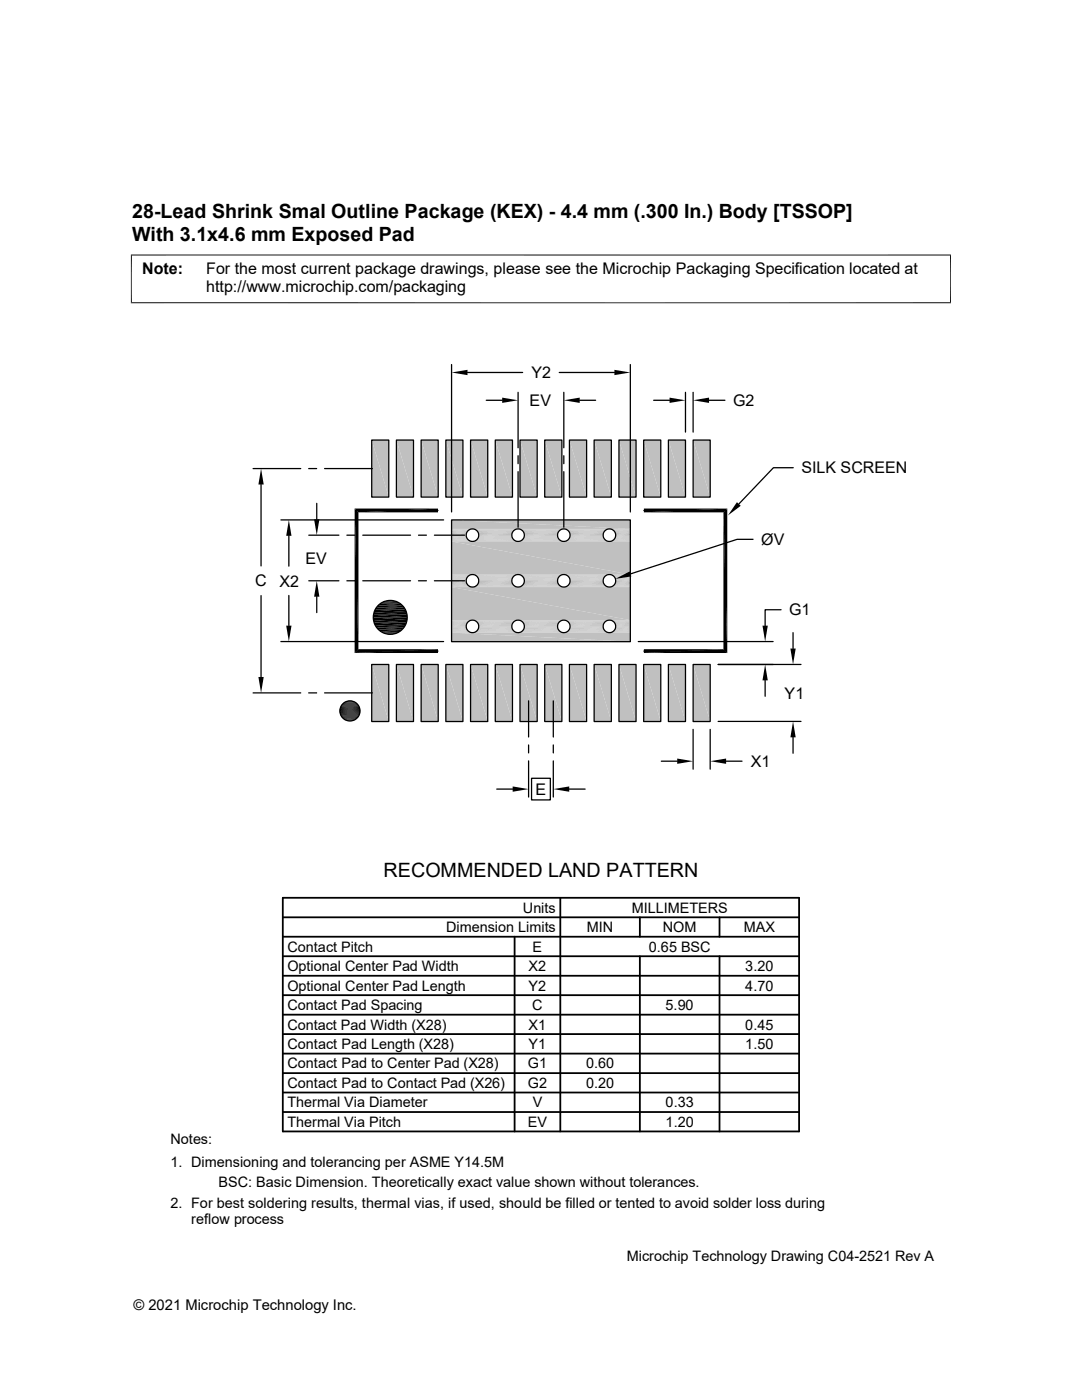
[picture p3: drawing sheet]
<svg xmlns="http://www.w3.org/2000/svg" width="216mm" height="279mm" viewBox="0 0 216 279" stroke-linecap="round" stroke-linejoin="round" font-family="sans-serif">
<g fill="#c0c0c0">
<path d="M138.3 87.8l3.4 11.4h-3.4z"/>
<path d="M138.3 87.8h3.4v11.4z"/>
<path d="M133.4 87.8l3.4 11.4h-3.4z"/>
<path d="M133.4 87.8h3.4v11.4z"/>
<path d="M128.4 87.8l3.4 11.4h-3.4z"/>
<path d="M128.4 87.8h3.4v11.4z"/>
<path d="M123.5 87.8l3.4 11.4h-3.4z"/>
<path d="M123.5 87.8h3.4v11.4z"/>
<path d="M118.6 87.8l3.4 11.4h-3.4z"/>
<path d="M118.6 87.8h3.4v11.4z"/>
<path d="M113.6 87.8l3.5 11.4h-3.5z"/>
<path d="M113.6 87.8h3.5v11.4z"/>
<path d="M108.7 87.8l3.4 11.4h-3.4z"/>
<path d="M108.7 87.8h3.4v11.4z"/>
<path d="M103.8 87.8l3.4 11.4h-3.4z"/>
<path d="M103.8 87.8h3.4v11.4z"/>
<path d="M98.8 87.8l3.5 11.4h-3.5z"/>
<path d="M98.8 87.8h3.5v11.4z"/>
<path d="M93.9 87.8l3.4 11.4h-3.4z"/>
<path d="M93.9 87.8h3.4v11.4z"/>
<path d="M89 87.8l3.4 11.4h-3.4z"/>
<path d="M89 87.8h3.4v11.4z"/>
<path d="M84 87.8l3.4 11.4h-3.4z"/>
<path d="M84 87.8h3.4v11.4z"/>
<path d="M79.1 87.8l3.4 11.4h-3.4z"/>
<path d="M79.1 87.8h3.4v11.4z"/>
<path d="M74.2 87.8l3.4 11.4h-3.4z"/>
<path d="M74.2 87.8h3.4v11.4z"/>
<path d="M138.3 132.6l3.4 11.4h-3.4z"/>
<path d="M138.3 132.6h3.4v11.4z"/>
<path d="M133.4 132.6l3.4 11.4h-3.4z"/>
<path d="M133.4 132.6h3.4v11.4z"/>
<path d="M128.4 132.6l3.4 11.4h-3.4z"/>
<path d="M128.4 132.6h3.4v11.4z"/>
<path d="M123.5 132.6l3.4 11.4h-3.4z"/>
<path d="M123.5 132.6h3.4v11.4z"/>
<path d="M118.6 132.6l3.4 11.4h-3.4z"/>
<path d="M118.6 132.6h3.4v11.4z"/>
<path d="M113.6 132.6l3.5 11.4h-3.5z"/>
<path d="M113.6 132.6h3.5v11.4z"/>
<path d="M108.7 132.6l3.4 11.4h-3.4z"/>
<path d="M108.7 132.6h3.4v11.4z"/>
<path d="M103.8 132.6l3.4 11.4h-3.4z"/>
<path d="M103.8 132.6h3.4v11.4z"/>
<path d="M98.8 132.6l3.5 11.4h-3.5z"/>
<path d="M98.8 132.6h3.5v11.4z"/>
<path d="M93.9 132.6l3.4 11.4h-3.4z"/>
<path d="M93.9 132.6h3.4v11.4z"/>
<path d="M89 132.6l3.4 11.4h-3.4z"/>
<path d="M89 132.6h3.4v11.4z"/>
<path d="M84 132.6l3.4 11.4h-3.4z"/>
<path d="M84 132.6h3.4v11.4z"/>
<path d="M79.1 132.6l3.4 11.4h-3.4z"/>
<path d="M79.1 132.6h3.4v11.4z"/>
<path d="M74.2 132.6l3.4 11.4h-3.4z"/>
<path d="M74.2 132.6h3.4v11.4z"/>
<path d="M90.1 103.8l35.7 1.8h-35.7z"/>
<path d="M90.1 103.8h35.7v1.8z"/>
</g>
<g fill="none" stroke="#c0c0c0" stroke-width=".2">
<path d="M90.1 105.6h4.1M90.1 105.6h3.8M90.1 105.7h3.6M90.1 105.9h3.4M90.1 106.1h3.2M90.1 106.2h3.1M90.1 107.6h3.2M90.1 107.7h3.4M90.1 107.9h3.6M90.1 108h3.8M90.1 108h4.1M94.4 105.6h8.9"/>
<path d="M94.4 108h8.9M94.6 108h8.4M94.6 105.6h8.4M94.8 105.7h8M94.8 107.9h8M95 105.9h7.6M95 107.7h7.6M95.2 107.6h7.3M95.2 106.1h7.3M95.3 106.2h7M103.5 105.6h8.9M103.5 108h8.9"/>
<path d="M103.7 105.6h8.4M103.7 108h8.4M103.9 105.7h8M103.9 107.9h8M104.1 107.7h7.6M104.1 105.9h7.6M104.3 106.1h7.3M104.3 107.6h7.3M104.5 106.2h6.9M112.6 108h8.9M112.6 105.6h8.9M112.8 105.6h8.5"/>
<path d="M112.8 108h8.5M113.1 105.7h8M113.1 107.9h8M113.2 105.9h7.6M113.2 107.7h7.6M113.4 107.6h7.3M113.4 106.1h7.3M113.6 106.2h6.9M121.7 105.6h4.1M121.7 108h4.1M121.9 105.6h3.9M121.9 108h3.9"/>
<path d="M122.2 107.9h3.6M122.2 105.7h3.6M122.4 105.9h3.4M122.4 107.7h3.4M122.5 106.1h3.3M122.5 107.6h3.3M122.7 106.2h3.1"/>
</g>
<g fill="none" stroke="#c0c0c0" stroke-width=".23">
<path d="M90.1 106.5h3M90.1 106.7h2.9M90.1 106.9h2.9M95.4 106.5h6.8M95.5 106.9h6.7M95.5 106.7h6.7M104.6 106.5h6.7M104.6 106.7h6.7M104.6 106.9h6.7M113.7 106.5h6.7M113.7 106.9h6.7M113.7 106.7h6.7"/>
<path d="M122.8 106.5h3M122.8 106.9h3M122.8 106.7h3"/>
</g>
<path d="M90.1 107.1h3M90.1 107.4h3.1M95.3 107.4h7M95.4 107.1h6.8M104.5 107.4h6.9M104.6 107.1h6.7M113.6 107.4h6.9M113.7 107.1h6.7M122.7 107.4h3.1M122.8 107.1h3" fill="none" stroke="#c0c0c0" stroke-width=".21"/>
<g fill="#c0c0c0">
<path d="M90.1 108.1l35.7 6.6h-35.7z"/>
<path d="M90.1 108.1h35.7v6.6z"/>
</g>
<g fill="none" stroke="#c0c0c0" stroke-width=".2">
<path d="M90.1 114.7h4.1M90.1 114.7h3.8M90.1 114.9h3.6M90.1 115h3.4M90.1 115.2h3.2M90.1 116.7h3.2M90.1 116.8h3.4M90.1 117h3.6M90.1 117.1h3.8M90.1 117.1h4.1M94.4 114.7h8.9M94.4 117.1h8.9"/>
<path d="M94.6 117.1h8.4M94.6 114.7h8.4M94.8 114.9h8M94.8 117h8M95 115h7.6M95 116.8h7.6M95.2 116.7h7.3M95.2 115.2h7.3M103.5 114.7h8.9M103.5 117.1h8.9M103.7 114.7h8.4M103.7 117.1h8.4"/>
<path d="M103.9 114.9h8M103.9 117h8M104.1 116.8h7.6M104.1 115h7.6M104.3 115.2h7.3M104.3 116.7h7.3M112.6 117.1h8.9M112.6 114.7h8.9M112.8 114.7h8.5M112.8 117.1h8.5M113.1 114.9h8M113.1 117h8"/>
<path d="M113.2 115h7.6M113.2 116.8h7.6M113.4 116.7h7.3M113.4 115.2h7.3M121.7 114.7h4.1M121.7 117.1h4.1M121.9 114.7h3.9M121.9 117.1h3.9M122.2 117h3.6M122.2 114.9h3.6M122.4 115h3.4M122.4 116.8h3.4"/>
<path d="M122.5 115.2h3.3M122.5 116.7h3.3"/>
</g>
<g fill="none" stroke="#c0c0c0" stroke-width=".21">
<path d="M90.1 115.4h3.1M90.1 115.6h3M90.1 116.2h3M90.1 116.5h3.1M95.3 115.4h7M95.3 116.5h7M95.4 116.2h6.8M95.4 115.6h6.8M104.5 116.5h6.9M104.5 115.4h6.9M104.6 116.2h6.7M104.6 115.6h6.7"/>
<path d="M113.6 115.4h6.9M113.6 116.5h6.9M113.7 116.2h6.7M113.7 115.6h6.7M122.7 116.5h3.1M122.7 115.4h3.1M122.8 116.2h3M122.8 115.6h3"/>
</g>
<path d="M90.1 115.8h2.9M90.1 116h2.9M95.5 116h6.7M95.5 115.8h6.7M104.6 115.8h6.7M104.6 116h6.7M113.7 116h6.7M113.7 115.8h6.7M122.8 116h3M122.8 115.8h3" fill="none" stroke="#c0c0c0" stroke-width=".23"/>
<g fill="#c0c0c0">
<path d="M90.1 117.2l35.7 6.6h-35.7z"/>
<path d="M90.1 117.2h35.7v6.6z"/>
</g>
<g fill="none" stroke="#c0c0c0" stroke-width=".2">
<path d="M90.1 123.8h4.1M90.1 123.8h3.8M90.1 124h3.6M90.1 124.1h3.4M90.1 124.3h3.2M90.1 125.6h3.1M90.1 125.8h3.2M90.1 125.9h3.4M90.1 126.1h3.6M90.1 126.2h3.8M90.1 126.2h4.1M94.4 123.8h8.9"/>
<path d="M94.4 126.2h8.9M94.6 126.2h8.4M94.6 123.8h8.4M94.8 124h8M94.8 126.1h8M95 124.1h7.6M95 125.9h7.6M95.2 125.8h7.3M95.2 124.3h7.3M95.3 125.6h7M103.5 123.8h8.9M103.5 126.2h8.9"/>
<path d="M103.7 123.8h8.4M103.7 126.2h8.4M103.9 124h8M103.9 126.1h8M104.1 125.9h7.6M104.1 124.1h7.6M104.3 124.3h7.3M104.3 125.8h7.3M104.5 125.6h6.9M112.6 126.2h8.9M112.6 123.8h8.9M112.8 123.8h8.5"/>
<path d="M112.8 126.2h8.5M113.1 124h8M113.1 126.1h8M113.2 124.1h7.6M113.2 125.9h7.6M113.4 125.8h7.3M113.4 124.3h7.3M113.6 125.6h6.9M121.7 123.8h4.1M121.7 126.2h4.1M121.9 123.8h3.9M121.9 126.2h3.9"/>
<path d="M122.2 126.1h3.6M122.2 124h3.6M122.4 124.1h3.4M122.4 125.9h3.4M122.5 124.3h3.3M122.5 125.8h3.3M122.7 125.6h3.1"/>
</g>
<path d="M90.1 124.5h3.1M90.1 124.7h3M95.3 124.5h7M95.4 124.7h6.8M104.5 124.5h6.9M104.6 124.7h6.7M113.6 124.5h6.9M113.7 124.7h6.7M122.7 124.5h3.1M122.8 124.7h3" fill="none" stroke="#c0c0c0" stroke-width=".21"/>
<g fill="none" stroke="#c0c0c0" stroke-width=".23">
<path d="M90.1 124.9h2.9M90.1 125.1h2.9M90.1 125.4h3M95.4 125.4h6.8M95.5 125.1h6.7M95.5 124.9h6.7M104.6 125.4h6.7M104.6 124.9h6.7M104.6 125.1h6.7M113.7 125.4h6.7M113.7 125.1h6.7M113.7 124.9h6.7"/>
<path d="M122.8 125.4h3M122.8 125.1h3M122.8 124.9h3"/>
</g>
<g fill="#c0c0c0">
<path d="M90.1 126.3l35.7 1.8h-35.7z"/>
<path d="M90.1 126.3h35.7v1.8z"/>
</g>
<g fill="none" stroke="#000" stroke-width=".25">
<path d="M90.1 72.7v29.5M93.3 74.3h11M97 79.9h3.2M103.4 78.3v11.1M111.6 74.3h11M112.5 78.3v11.1M115.7 79.9h3.2M125.8 72.7v29.5M130.4 79.9h3.2M136.8 78.3v7.9M138.3 78.3v7.9M141.5 79.9h3.2"/>
<path d="M50.5 93.5h9.5M52.1 96.7v16.2M61.6 93.5h1.6M64.8 93.5h9.5M74.2 87.8h3.4v11.4h-3.4zM79.1 87.8h3.4v11.4h-3.4zM84 87.8h3.4v11.4h-3.4zM89 87.8h3.4v11.4h-3.4zM93.9 87.8h3.4v11.4h-3.4zM98.8 87.8h3.5v11.4h-3.5zM103.4 91v1.5M103.4 94.1v11.1"/>
<path d="M103.8 87.8h3.4v11.4h-3.4zM108.7 87.8h3.4v11.4h-3.4zM112.5 91v1.5M112.5 94.1v11.1M113.6 87.8h3.5v11.4h-3.5zM118.6 87.8h3.4v11.4h-3.4zM123.5 87.8h3.4v11.4h-3.4zM128.4 87.8h3.4v11.4h-3.4zM133.4 87.8h3.4v11.4h-3.4zM138.3 87.8h3.4v11.4h-3.4zM158.3 93.3h-4l-6.9 7.3M52.1 118.9v16.2"/>
<path d="M56 103.8h32.5M57.6 106.9v6.1M57.6 118.8v6.1M61.6 106.8h6M61.6 115.9h6M63.2 100.5v3.1M63.2 119.1v3.2M69.2 106.8h1.6M69.2 115.9h1.6M72.4 106.8h9.5M72.4 115.9h9.5M83.5 106.8h1.6"/>
<path d="M83.5 115.9h1.6M86.7 106.8h6M86.7 115.9h6M87.4 101.9h-16.3v28h16.3M90.1 103.8h35.7v24.3h-35.7zM128.5 101.9h16.2v28h-16.2M150.3 107.6h-3.2l-21.3 6.9M50.5 138.3h9.5M56 128h32.5M61.6 138.3h1.6M64.8 138.3h9.5M74.2 132.6h3.4v11.4h-3.4z"/>
<path d="M79.1 132.6h3.4v11.4h-3.4zM84 132.6h3.4v11.4h-3.4zM89 132.6h3.4v11.4h-3.4zM93.9 132.6h3.4v11.4h-3.4zM98.8 132.6h3.5v11.4h-3.5zM103.8 132.6h3.4v11.4h-3.4zM105.5 139.9v7.2M108.7 132.6h3.4v11.4h-3.4zM110.4 139.9v7.2M113.6 132.6h3.5v11.4h-3.5zM118.6 132.6h3.4v11.4h-3.4zM123.5 132.6h3.4v11.4h-3.4z"/>
<path d="M127.4 128h26.9M128.4 132.6h3.4v11.4h-3.4zM133.4 132.6h3.4v11.4h-3.4zM138.3 132.6h3.4v11.4h-3.4zM143.3 132.6h16.5M152.7 135.8v3.2M155.9 121.7h-3.2v3.2M158.2 126.3v3.1M99.1 157.5h3.2M105.5 148.7v1.6M105.5 151.8v7.3M106.1 155.3h3.7v4.3h-3.7z"/>
<path d="M110.4 148.7v1.6M110.4 151.8v7.3M113.6 157.5h3.2M132 151.9h3.1M138.3 145.6v7.9M141.7 145.6v7.9M143.3 144h16.5M144.9 151.9h3.2M158.2 147.2v3.1"/>
<circle cx="94.3" cy="106.8" r="1.25"/>
<circle cx="94.3" cy="115.9" r="1.25"/>
<circle cx="103.4" cy="115.9" r="1.25"/>
<circle cx="103.4" cy="106.8" r="1.25"/>
<circle cx="112.5" cy="106.8" r="1.25"/>
<circle cx="112.5" cy="115.9" r="1.25"/>
<circle cx="121.6" cy="106.8" r="1.25"/>
<circle cx="121.6" cy="115.9" r="1.25"/>
<circle cx="77.9" cy="123.2" r="3.4"/>
<circle cx="94.3" cy="125" r="1.25"/>
<circle cx="103.4" cy="125" r="1.25"/>
<circle cx="112.5" cy="125" r="1.25"/>
<circle cx="121.6" cy="125" r="1.25"/>
<circle cx="69.8" cy="141.9" r="2.01"/>
</g>
<g fill="none" stroke="#000" stroke-width=".36">
<path d="M75.5 120.6h4.8M56.4 179.2h103v46.6h-103zM111.8 179.2v46.6M56.4 183.1h103M56.4 186.9h103M56.4 194.7h103M56.4 190.8h103M56.4 198.6h103M102.7 186.9v38.9M127.7 183.1v3.8M127.7 190.8v35M143.6 183.1v3.8"/>
<path d="M143.6 190.8v35M56.4 202.5h103M56.4 206.4h103M56.4 218h103M56.4 210.3h103M56.4 214.2h103M56.4 221.9h103"/>
</g>
<g fill="none" stroke="#000" stroke-width=".2">
<path d="M26.1 50.9h163.7M26.2 50.8v9.7M189.7 50.8v9.7M26.1 60.4h163.7M76.8 119.9h2.1M76.3 126.3h3.1M76.3 120.1h3.1M76.8 126.5h2.1M67.8 141.8h4.1M67.8 142h4.1M67.8 142.2h4M67.8 141.6h4"/>
<path d="M67.8 141.4h4M67.8 142.4h4M67.9 142.5h3.9M67.9 141.2h3.9M67.9 141h3.8M67.9 142.7h3.8M68 142.9h3.6M68 140.9h3.6M68.1 143.1h3.4M68.1 140.7h3.4M68.2 143.2h3.2M68.2 140.6h3.2"/>
<path d="M68.4 143.3h2.9M68.4 140.4h2.9M68.5 140.3h2.6M68.5 143.5h2.6M68.7 140.2h2.3M68.7 143.6h2.3M68.8 143.7h2M68.8 140.1h2"/>
</g>
<g fill="#000">
<path d="M90.1 74.3l3.2-.5v1.1zM100.2 79.4l3.2 .5-3.2 .5zM112.5 79.9l3.2-.5v1zM122.6 73.8l3.2 .5-3.2 .6zM133.6 79.4l3.2 .5-3.2 .5zM138.3 79.9l3.2-.5v1zM52.1 93.5l.5 3.2h-1zM57.6 103.8l.6 3.1h-1.1zM62.7 103.6h1l-.5 3.2zM63.2 115.9l.5 3.2h-1zM70.8 101.5l.7 28.1-.7 .7zM70.8 101.5l.7 .8v27.3z"/>
<path d="M77.3 119.9l1.6 .1zM77.3 119.9h1.1zM71.5 102.3l15.9-.8v.8zM70.8 101.5h16.6l-15.9 .8zM122.8 115.5l2.8-1.5 .4 1zM128.5 102.3l16.6-.8-.7 .8zM128.5 101.5h16.6l-16.6 .8zM147 100.2l.8 .7-2.6 2zM51.6 135.1h1l-.5 3.2zM57.1 124.9h1.1l-.6 3.1zM69 140h1.7zM69.2 140h1.5z"/>
<path d="M69.2 140h1.3zM69.4 139.9l1.1 .1zM69.4 139.9h.9zM69.5 139.9h.8zM69.5 139.9h.6zM70.8 130.3l16.6-.7v.7zM70.8 130.3l.7-.7h15.9zM74.5 123.2l6.7 .5h-6.7zM74.5 123.2h6.8l-.1 .5zM74.5 122.7l6.8 .5h-6.8zM74.5 122.7h6.7l.1 .5zM74.5 123.7l6.6 .5h-6.4z"/>
<path d="M74.5 123.7h6.7l-.1 .5zM74.7 122.2l6.5 .5h-6.7zM74.7 122.2h6.4l.1 .5zM74.7 124.2l6.2 .6h-6.1zM74.7 124.2h6.4l-.2 .6zM74.8 121.7l6.3 .5h-6.4zM74.8 121.7h6.1l.2 .5zM76.8 126.4l1.6 .2zM77.3 126.6h1.1zM128.5 129.6h15.9l-15.9 .7zM128.5 130.3l15.9-.7 .7 .7zM144.4 102.3l.7 28-.7-.7z"/>
<path d="M145.1 101.5v28.8l-.7-28zM152.7 132.6l.5 3.2h-1.1zM152.1 124.9h1.1l-.5 3.1zM157.7 129.4h1.1l-.6 3.2zM68.8 143.6l1.9 .1zM69 140l1.8 .1zM69 143.7l1.5 .1zM69 143.7h1.7zM69.2 143.8h1.1zM69.2 143.8h1.3zM69.4 143.8l.7 .1zM69.4 143.8h.9z"/>
<path d="M69.5 143.9h.6zM102.3 157l3.2 .5-3.2 .5zM110.4 157.5l3.2-.5v1zM135.1 151.4l3.2 .5-3.2 .5zM141.7 151.9l3.2-.5v1zM158.2 144l.6 3.2h-1.1z"/>
</g>
<path d="M75.9 120.3h4" fill="none" stroke="#000" stroke-width=".28"/>
<path d="M75.1 125.4h5.5M75.1 121h5.5" fill="none" stroke="#000" stroke-width=".4"/>
<path d="M74.8 121.4h6.1M74.8 125h6.1" fill="none" stroke="#000" stroke-width=".44"/>
<path d="M75.5 125.8h4.8" fill="none" stroke="#000" stroke-width=".34"/>
<path d="M75.9 126.1h4" fill="none" stroke="#000" stroke-width=".3"/>
<g font-size="3.9">
<text x="26.4" y="43.5">28-Lead Shrink Smal Outline Package (KEX) - 4.4 mm (.300 In.) Body [TSSOP]</text>
<text x="26.4" y="48.1">With 3.1x4.6 mm Exposed Pad</text>
<text x="76.5" y="175">RECOMMENDED LAND PATTERN</text>
</g>
<g font-size="3.2">
<text x="28.4" y="54.7">Note:</text>
<text x="41.1" y="58.3">http://www.microchip.com/packaging</text>
<text x="41.1" y="54.7">For the most current package drawings, please see the Microchip Packaging Specification located at</text>
<text x="106.1" y="75.5">Y2</text>
<text x="105.7" y="81">EV</text>
<text x="146.3" y="81">G2</text>
<text x="159.9" y="94.5">SILK SCREEN</text>
<text x="61" y="112.5">EV</text>
<text x="151.9" y="108.7">ØV</text>
<text x="50.9" y="117">C</text>
<text x="55.8" y="117.1">X2</text>
<text x="157.5" y="122.8">G1</text>
<text x="156.6" y="139.4">Y1</text>
<text x="149.8" y="153.1">X1</text>
<text x="106.8" y="158.6">E</text>
</g>
<g font-size="2.9">
<text x="104.3" y="182.2">Units</text>
<text x="126" y="182.2">MILLIMETERS</text>
<text x="57.3" y="189.9">Contact Pitch</text>
<text x="89" y="186">Dimension Limits</text>
<text x="106.3" y="189.9">E</text>
<text x="117.1" y="186">MIN</text>
<text x="129.5" y="189.9">0.65 BSC</text>
<text x="132.3" y="186">NOM</text>
<text x="148.4" y="186">MAX</text>
<text x="57.3" y="193.8">Optional Center Pad Width</text>
<text x="57.3" y="197.7">Optional Center Pad Length</text>
<text x="105.5" y="197.7">Y2</text>
<text x="105.5" y="193.8">X2</text>
<text x="148.7" y="197.7">4.70</text>
<text x="148.7" y="193.8">3.20</text>
<text x="57.3" y="201.6">Contact Pad Spacing</text>
<text x="106.2" y="201.6">C</text>
<text x="132.8" y="201.6">5.90</text>
<text x="57.3" y="209.4">Contact Pad Length (X28)</text>
<text x="57.3" y="205.5">Contact Pad Width (X28)</text>
<text x="105.5" y="209.4">Y1</text>
<text x="105.5" y="205.5">X1</text>
<text x="148.7" y="209.4">1.50</text>
<text x="148.7" y="205.5">0.45</text>
<text x="57.3" y="213.2">Contact Pad to Center Pad (X28)</text>
<text x="105.3" y="213.2">G1</text>
<text x="116.9" y="213.2">0.60</text>
<text x="57.3" y="217.1">Contact Pad to Contact Pad (X26)</text>
<text x="57.3" y="221">Thermal Via Diameter</text>
<text x="105.3" y="217.1">G2</text>
<text x="106.3" y="221">V</text>
<text x="116.9" y="217.1">0.20</text>
<text x="132.8" y="221">0.33</text>
<text x="57.3" y="224.9">Thermal Via Pitch</text>
<text x="105.3" y="224.9">EV</text>
<text x="132.8" y="224.9">1.20</text>
<text x="34" y="228.3">Notes:</text>
<text x="34" y="232.9">1. Dimensioning and tolerancing per ASME Y14.5M</text>
<text x="43.6" y="237">BSC: Basic Dimension. Theoretically exact value shown without tolerances.</text>
<text x="34" y="241">2. For best soldering results, thermal vias, if used, should be filled or tented to avoid solder loss during</text>
<text x="38.1" y="244.3">reflow process</text>
<text x="125.1" y="251.7">Microchip Technology Drawing C04-2521 Rev A</text>
<text x="26.6" y="261.3">© 2021 Microchip Technology Inc.</text>
</g>
</svg>
